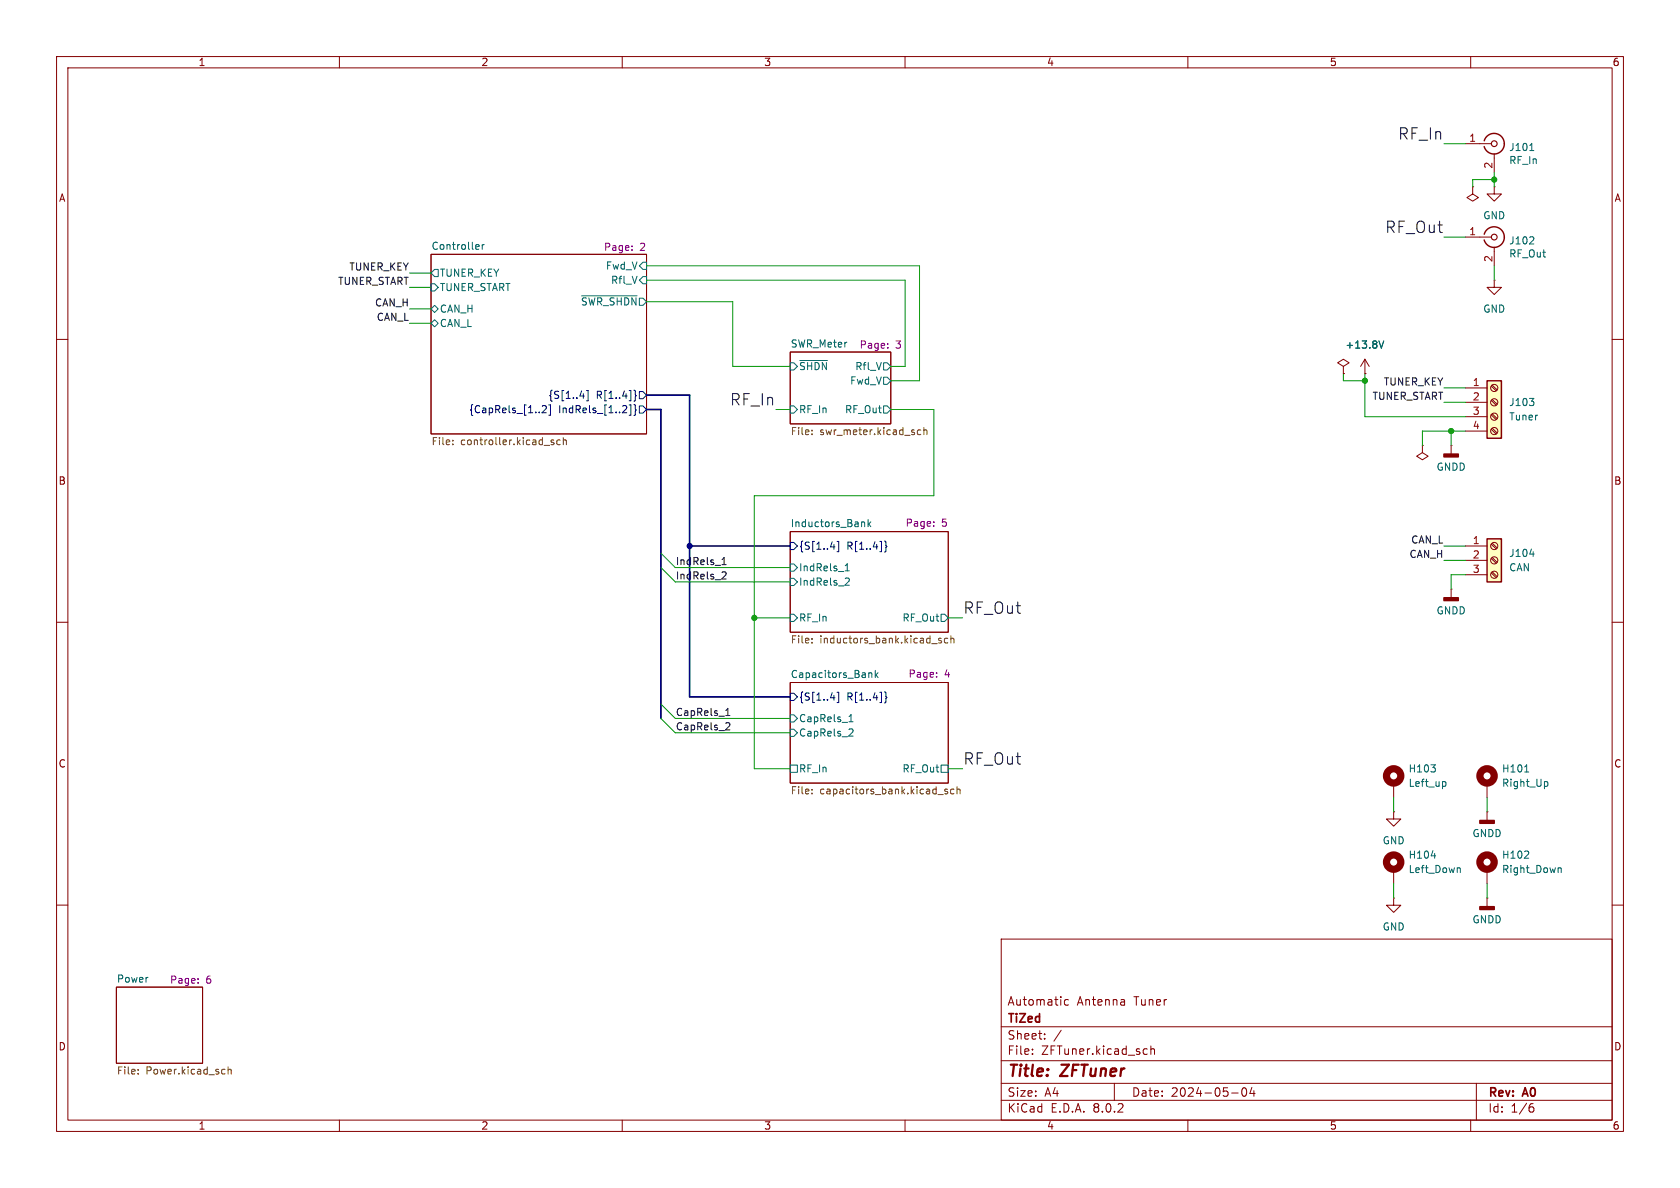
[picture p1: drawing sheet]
<svg xmlns="http://www.w3.org/2000/svg" width="297mm" height="210mm" viewBox="0 0 297 210" stroke-linecap="round" stroke-linejoin="round" font-family="sans-serif">
<g fill="none" stroke="#840000" stroke-width=".18">
<path d="M10 10h277v190h-277zM12 12h273v186h-273zM60 10v2M110 10v2M160 10v2M210 10v2M260 10v2M260.3 33v1.3l1.1 .6-1.1 .7-1-.7 1-.6M260.3 33h.1M10 60h2M76.2 45h38.1v31.7h-38.1zM285 60h2"/>
<path d="M139.7 62.2h17.8v12.7h-17.8zM139.7 94h27.9v17.8h-27.9zM10 110h2M285 110h2M139.7 120.7h27.9v17.7h-27.9zM10 160h2M246.4 153.7v2.5M262.9 143.5h.1M262.9 143.5v1.5M285 160h2M20.6 174.5h15.2v13.5h-15.2zM177 166h108v32h-108z"/>
<path d="M188.9 176.8l-.4-.1-.3 .3v.4l.1 .2h.6M60 198v2M110 198v2M160 198v2M177 194.5h108M177 191.5h108M177 187.5h108M177 181.5h108M182.5 186.3v.1M182.5 185.5v.1M184.7 183.6v.1M184.7 182.8v.1"/>
<path d="M187.6 182.1l-1.3 2M197 191.5v3M202.4 185.4l.4 .1M202.8 186.3l-.4 .1M203.5 185.5l.2-.1 .3 .1 .1 .9M203.5 184.9v1.5M210 198v2M217.7 193.2h1.2M219.7 192.4l.2-.1a.81 .81 0 0 1 .6 .6 .81 .81 0 0 1-.3 .8l-.2 .1a.81 .81 0 0 1-.3-1.4zM221.3 192.2l-.3 1.1h.9M221.7 192.8v1M260 198v2"/>
<path d="M261 191.5v6.5M270.6 195.7h.3l.3 .3-.1 .5-.5 .1M271 195.1l-.4 .1"/>
</g>
<g fill="none" stroke="#006464" stroke-width=".18">
<path d="M76.2 50.2h.6l.7 .6-.7 .6h-.6zM76.2 57.2l.6-.7 .7 .7-.7 .6zM76.8 47.6h.7v1.3h-.7l-.6-.6zM76.8 54l.7 .6-.7 .6-.6-.6zM84.3 43.2l.3 .1 .1 .2-.6 .2M84.6 44l-.3 .1M85.3 43.2v.9M85.6 43.2l-.3 .3M102.8 52.3h9.8M113.7 46.4h.6v1.2h-.6l-.7-.6zM113.7 48.9h.6v1.3h-.6l-.7-.7zM139.7 71.8h.6l.7 .6-.7 .6h-.6z"/>
<path d="M139.7 64.1h.6l.7 .7-.7 .6h-.6zM141.4 63.7h4.9M156.2 66.7h.6l.7 .6-.7 .6h-.6zM156.2 64.1h.6l.7 .7-.7 .6h-.6zM156.2 71.8h.6l.7 .6-.7 .6h-.6zM139.7 99.7h.6l.7 .6-.7 .7h-.6zM152.5 92.3l.4 .1v.7M153.5 91.8v1.3M153.6 92.6l.4 .5M154 92.3l-.5 .4M139.7 108.6h.6l.7 .6-.7 .7h-.6zM139.7 102.2h.6l.7 .7-.7 .6h-.6z"/>
<path d="M149.4 100.9h.8M149.4 100l.4-.4v1.3M149.6 102.2h.4l.2 .3-.8 .9h.8M153.8 118.9l.3 .2v.7M154.7 118.5v1.3M154.9 119.3l.3 .5M155.2 118.9l-.5 .5M166.4 108.6h.6l.6 .6-.6 .7h-.6zM139.7 135.3h1.3v1.2h-1.3zM139.7 128.9h.6l.7 .6-.7 .7h-.6zM139.7 126.4h.6l.7 .6-.7 .6h-.6zM150.1 127.6h.7"/>
<path d="M150.1 126.7l.4-.4v1.3M150.3 128.8l.4 .1 .1 .3-.8 .9h.8M166.4 135.3h1.2v1.2h-1.2zM253 151.3h.8M257.8 153.4l.4 .2v.6"/>
</g>
<g fill="none" stroke="#000084" stroke-width=".18">
<path d="M95.9 71.8l.5-.1 .2 .4-.8 .9h.8M97.3 71.6v1.8h-.3M102.5 70h.8M103.1 69.6v.8M103.7 69h.3v1.9h-.3M110 73h.8M110.7 71.8v.4M111.5 71.6v1.8h-.3M112.1 71.5l.2 .2v.6l.2 .2-.2 .2v.6l-.2 .2M112.1 69l.2 .2v.6l.2 .1-.2 .2v.6l-.2 .2M113 71.8h.7l.6 .6-.6 .6h-.7zM113 69.2h.7l.6 .7-.6 .6h-.7z"/>
<path d="M139.7 95.9h.6l.7 .6-.7 .7h-.6zM146.8 96.7h.8M147.4 96.3v.8M148 95.7h.3v1.8h-.3M156.4 95.6l.2 .2v.6l.2 .2-.2 .2v.6l-.2 .2M139.7 122.6h.6l.7 .6-.7 .6h-.6zM146.8 123.3h.8M147.4 122.9v.9M148 122.4h.3v1.8h-.3M156.4 122.3l.2 .2v.6l.2 .2-.2 .2v.6l-.2 .2"/>
</g>
<g fill="none" stroke="#725600" stroke-width=".18">
<path d="M80 78.5v.1M80 77.8v.1M97.5 78.1l.5 .3-.1 .2h-.4M97.5 77.8h.4M99 77.8h-.3l-.3 .2 .2 .6h.4M99.6 77.9l.2-.1h.3v.8M99.6 77.3v1.3M143.5 76.7v.1M143.5 76.1v.1M162.8 76.1l-.4-.1-.2 .2 .1 .6h.5M163.3 76.1l.2-.1 .3 .1 .1 .7M163.3 75.6v1.2"/>
<path d="M143.5 112.9v.1M143.5 113.5v.2M166.4 112.9l-.3-.1-.2 .2 .1 .2 .4 .1v.3h-.5M167.6 112.9l-.4-.1-.2 .3 .1 .5h.5M168.1 112.9l.2-.1 .3 .1v.8M168.1 112.4v1.3M143.5 139.6v.1M167.5 139.6l-.3-.1-.2 .2 .1 .2 .4 .1v.3h-.5M168.6 139.6l-.3-.1-.3 .2 .2 .6h.4M169.2 139.6l.2-.1 .3 .1v.7M169.2 139.1v1.2M143.5 140.2v.1"/>
<path d="M165.8 140.5h1M24.4 189.7v.2M24.4 189.1v.1M39.7 189l.1 .1M39.8 189.8l-.1 .1M40.3 188.6v1.3M40.3 189.1l.2-.1 .3 .1 .1 .8"/>
</g>
<path d="M111.7 44.1v.2M111.7 43.5v.1M156.9 61.4v.1M156.9 60.8v.1M165.1 92.9v.1M165.1 92.2v.2M165.6 119.6v.1M165.6 118.9v.1M35 173.7v.1M35 173v.1" fill="none" stroke="#840084" stroke-width=".18"/>
<path d="M261.6 145h2.6v.5h-2.6z" fill="#840000" stroke="#840000" stroke-width=".25"/>
<circle cx="246.4" cy="152.4" r="1.27" fill="none" stroke="#840000" stroke-width="1.3"/>
<path d="M262.9 67.3h2.5v10.2h-2.5z" fill="#ffffc2"/>
<path d="M262.4 24.9a1.82 1.82 0 0 1 2.8-1 1.82 1.82 0 0 1 0 3 1.82 1.82 0 0 1-2.8-1M262.4 41.4a1.82 1.82 0 0 1 2.8-.9 1.82 1.82 0 0 1 0 2.9 1.82 1.82 0 0 1-2.8-1M262.9 67.3h2.5v10.2h-2.5z" fill="none" stroke="#840000" stroke-width=".25"/>
<g fill="none" stroke="#840000" stroke-width=".18">
<path d="M259.1 25.4h4.6M264.2 33v1.3h1.2l-1.2 1.3-1.3-1.3h1.3M264.2 33h.1M264.2 27.2v3.3M259.1 41.9h4.6M264.2 49.5v1.3h1.2l-1.2 1.3-1.3-1.3h1.3M264.2 49.5h.1M264.2 43.7v3.3M259.1 68.6h3.8M259.1 71.1h3.8M259.1 73.7h3.8M259.1 76.2h3.8"/>
<path d="M263.6 75.9l.9 .8M263.6 73.3l.9 .9M263.6 70.8l.9 .8M263.6 68.2l.9 .9M263.8 75.7l.9 .8M263.8 73.2l.9 .8M263.8 70.6l.9 .9M263.8 68.1l.9 .8M256.5 104.1h.1M256.5 104.1v1.6M246.4 138.4v2.6M246.4 143.5v1.3h1.2l-1.2 1.3-1.3-1.3h1.3"/>
<path d="M246.4 143.5h.1M246.4 158.8v1.2h1.2l-1.2 1.3-1.3-1.3h1.3M246.4 158.8h.1M262.9 158.8h.1M262.9 158.8v1.5"/>
<circle cx="264.2" cy="68.6" r=".63"/>
<circle cx="264.2" cy="76.2" r=".63"/>
<circle cx="264.2" cy="73.7" r=".63"/>
<circle cx="264.2" cy="71.1" r=".63"/>
</g>
<path d="M270.4 26.6h.8M271 41.9l.2 .2-.1 .3-.7 .7h.8M270.4 70.4h.8l-.5 .5M271 71l.2 .2-.2 .4M253 135.2h.7l-.4 .5M253.7 135.8v.5M255.1 138.2h.3l.2 .2v.5l-.5 .1" fill="none" stroke="#006464" stroke-width=".18"/>
<circle cx="246.4" cy="137.2" r="1.27" fill="none" stroke="#840000" stroke-width="1.3"/>
<g fill="none" stroke="#840000" stroke-width=".2">
<circle cx="264.2" cy="25.4" r=".51"/>
<circle cx="264.2" cy="41.9" r=".51"/>
</g>
<g fill="#840000" stroke="#840000" stroke-width=".25">
<path d="M255.3 105.7h2.5v.5h-2.5z"/>
<path d="M261.6 160.3h2.6v.5h-2.6z"/>
</g>
<path d="M262.9 95.3h2.5v7.6h-2.5z" fill="#ffffc2"/>
<path d="M262.9 95.3h2.5v7.6h-2.5z" fill="none" stroke="#840000" stroke-width=".25"/>
<g fill="none" stroke="#840000" stroke-width=".18">
<path d="M237.5 64.8l1-.7-1-.6-1 .6 1 .7v1.2M237.5 66h.1M241.3 66h.1M241.3 63.5l-.8 1.3M241.3 63.5v2.5M241.3 63.5l.8 1.3M251.5 78.7v1.3l1 .6-1 .7-1.1-.7 1.1-.6M251.5 78.7h.1M256.5 78.7h.1M256.5 78.7v1.6M259.1 96.5h3.8M259.1 99.1h3.8"/>
<path d="M263.6 98.7l.9 .9M263.6 96.2l.9 .8M263.8 98.6l.9 .8M263.8 96l.9 .9M259.1 101.6h3.8M263.6 101.3l.9 .8M263.8 101.1l.9 .8M262.9 138.4v2.6M262.9 153.7v2.5"/>
<circle cx="264.2" cy="99.1" r=".63"/>
<circle cx="264.2" cy="96.5" r=".63"/>
<circle cx="264.2" cy="101.6" r=".63"/>
</g>
<path d="M243.8 60.3l.4 1.2 .4-1.2M270.4 97.9h.8M269.5 136.5h.8M273.2 138.2h.3l.1 .2v.5l-.4 .1M269.5 151.7h.8M270.2 150.6v.4M275.5 153.5h.4l.1 .7" fill="none" stroke="#006464" stroke-width=".18"/>
<path d="M255.3 80.3h2.5v.5h-2.5z" fill="#840000" stroke="#840000" stroke-width=".25"/>
<g fill="none" stroke="#840000" stroke-width="1.3">
<circle cx="262.9" cy="137.2" r="1.27"/>
<circle cx="262.9" cy="152.4" r="1.27"/>
</g>
<path d="M127.6 99.8h.8M127.6 98.9l.4-.4v1.3M127.8 101.1h.4l.2 .4-.8 .9h.8M128.3 126.5h.7M128.3 125.6l.4-.4v1.3M128.5 127.8h.4l.1 .3-.8 .9h.8" fill="none" stroke="#0f0f0f" stroke-width=".18"/>
<path d="M114.3 69.9h7.6v53.3h17.8M114.3 72.4h2.5v54.6M121.9 96.5h17.8" fill="none" stroke="#000084" stroke-width=".3"/>
<g fill="none" stroke="#009600" stroke-width=".18">
<path d="M255.3 25.4h3.8M264.2 30.5v2.5M264.2 31.8h-3.9v1.2M72.4 48.3h3.8M72.4 50.8h3.8M72.4 54.6h3.8M72.4 57.2h3.8M114.3 47h48.3v20.3h-5.1M114.3 53.3h15.2v11.5h10.2M114.3 49.5h45.7v15.3h-2.5M255.3 41.9h3.8M264.2 47v2.5"/>
<path d="M137.2 72.4h2.5M157.5 72.4h7.6v15.2h-31.8v48.3h6.4M237.5 66v1.3h3.8M241.3 66v7.7h17.8M255.3 68.6h3.8M255.3 71.1h3.8M256.5 76.2v2.5M259.1 76.2h-7.6v2.5M116.8 97.8l2.6 2.5h20.3M255.3 99.1h3.8M255.3 96.5h3.8M116.8 100.3l2.6 2.6h20.3"/>
<path d="M133.3 109.2h6.4M167.6 109.2h2.6M259.1 101.6h-2.6v2.5M116.8 124.5l2.6 2.5h20.3M116.8 127l2.6 2.5h20.3M167.6 135.9h2.6M246.4 141v2.5M246.4 156.2v2.6M262.9 141v2.5M262.9 156.2v2.6"/>
</g>
<circle cx="121.9" cy="96.5" r=".46" fill="#000084" stroke="#000084" stroke-width=".18"/>
<g fill="#009600" stroke="#009600" stroke-width=".18">
<circle cx="133.3" cy="109.2" r=".46"/>
<circle cx="256.5" cy="76.2" r=".46"/>
<circle cx="264.2" cy="31.8" r=".46"/>
<circle cx="241.3" cy="67.3" r=".46"/>
</g>
<g font-size="2.8" fill="#0f0f0f">
<text x="247.2" y="24.8">RF_In</text>
<text x="244.9" y="41.4">RF_Out</text>
<text x="129.1" y="71.8">RF_In</text>
<text x="170.2" y="108.7">RF_Out</text>
<text x="170.2" y="135.3">RF_Out</text>
</g>
<g font-size="2.8" fill="#840000">
<text x="178" y="190.9">Title:</text>
<text x="187.7" y="190.9">ZFTuner</text>
</g>
<g font-size="2.1" fill="#840000">
<text x="178" y="178">Automatic</text>
<text x="190.4" y="178">Antenna</text>
<text x="200.5" y="178">Tuner</text>
<text x="178" y="184">Sheet:</text>
<text x="178" y="181.2">TiZed</text>
<text x="178" y="186.7">File:</text>
<text x="184.1" y="186.7">ZFTuner.kicad_sch</text>
<text x="178" y="196.9">KiCad</text>
<text x="178" y="194.1">Size:</text>
<text x="184.7" y="194.1">A4</text>
<text x="185.7" y="196.9">E.D.A.</text>
<text x="193.3" y="196.9">8.0.2</text>
<text x="200" y="194.1">Date:</text>
<text x="207" y="194.1">2024-05-04</text>
<text x="263" y="194.3">Rev:</text>
<text x="263" y="196.9">Id:</text>
<text x="267.1" y="196.9">1/6</text>
<text x="269.4" y="194.3">A0</text>
</g>
<g font-size="1.8" fill="#840000">
<text x="35" y="11.9">1</text>
<text x="85" y="11.9">2</text>
<text x="135" y="11.9">3</text>
<text x="185" y="11.9">4</text>
<text x="235" y="11.9">5</text>
<text x="285" y="11.9">6</text>
<text x="10.3" y="35.9">A</text>
<text x="285.3" y="35.9">A</text>
<text x="10.3" y="85.9">B</text>
<text x="285.3" y="85.9">B</text>
<text x="10.3" y="135.9">C</text>
<text x="285.3" y="135.9">C</text>
<text x="10.3" y="185.9">D</text>
<text x="285.3" y="185.9">D</text>
<text x="35" y="199.9">1</text>
<text x="85" y="199.9">2</text>
<text x="135" y="199.9">3</text>
<text x="185" y="199.9">4</text>
<text x="235" y="199.9">5</text>
<text x="285" y="199.9">6</text>
</g>
<g font-size="1.8" fill="#a90000">
<text x="259.6" y="25.1">1</text>
<text x="263.9" y="29.9" transform="rotate(-90 263.9 29.9)">2</text>
<text x="259.6" y="41.7">1</text>
<text x="263.9" y="46.4" transform="rotate(-90 263.9 46.4)">2</text>
<text x="260.3" y="68.3">1</text>
<text x="260.3" y="70.9">2</text>
<text x="260.3" y="73.4">3</text>
<text x="260.3" y="75.9">4</text>
<text x="260.3" y="96.3">1</text>
<text x="260.3" y="98.8">2</text>
<text x="260.3" y="101.3">3</text>
</g>
<g font-size="1.8" fill="#006464">
<text x="266.7" y="26.9">J101</text>
<text x="266.7" y="29.2">RF_In</text>
<text x="262.1" y="39">GND</text>
<text x="76.2" y="44.2">Controller</text>
<text x="107" y="47.9">Fwd_V</text>
<text x="266.7" y="43.4">J102</text>
<text x="266.7" y="45.7">RF_Out</text>
<text x="77.7" y="49.1">TUNER_KEY</text>
<text x="77.7" y="51.7">TUNER_START</text>
<text x="107.9" y="50.4">Rfl_V</text>
<text x="77.7" y="55.5">CAN_H</text>
<text x="77.7" y="58">CAN_L</text>
<text x="102.6" y="54.2">~{SWR_SHDN}</text>
<text x="262.1" y="55.5">GND</text>
<text x="139.7" y="61.5">SWR_Meter</text>
<text x="141.2" y="65.6">~{SHDN}</text>
<text x="151.1" y="65.6">Rfl_V</text>
<text x="237.8" y="61.8">+13.8V</text>
<text x="150.2" y="68.2">Fwd_V</text>
<text x="266.7" y="72">J103</text>
<text x="141.2" y="73.3">RF_In</text>
<text x="149.3" y="73.3">RF_Out</text>
<text x="266.7" y="74.5">Tuner</text>
<text x="253.9" y="83.4">GNDD</text>
<text x="139.7" y="93.3">Inductors_Bank</text>
<text x="141.2" y="101.2">IndRels_1</text>
<text x="266.7" y="98.7">J104</text>
<text x="266.7" y="101.2">CAN</text>
<text x="141.2" y="103.7">IndRels_2</text>
<text x="141.2" y="110.1">RF_In</text>
<text x="159.4" y="110.1">RF_Out</text>
<text x="253.9" y="108.8">GNDD</text>
<text x="139.7" y="119.9">Capacitors_Bank</text>
<text x="141.2" y="130.4">CapRels_2</text>
<text x="141.2" y="127.9">CapRels_1</text>
<text x="141.2" y="136.8">RF_In</text>
<text x="159.4" y="136.8">RF_Out</text>
<text x="248.9" y="136.8">H103</text>
<text x="265.4" y="136.8">H101</text>
<text x="248.9" y="139.3">Left_up</text>
<text x="265.4" y="139.3">Right_Up</text>
<text x="244.3" y="149.5">GND</text>
<text x="260.2" y="148.2">GNDD</text>
<text x="248.9" y="152">H104</text>
<text x="248.9" y="154.5">Left_Down</text>
<text x="265.4" y="152">H102</text>
<text x="265.4" y="154.5">Right_Down</text>
<text x="244.3" y="164.7">GND</text>
<text x="260.2" y="163.4">GNDD</text>
<text x="20.6" y="173.8">Power</text>
</g>
<g font-size="1.8" fill="#0f0f0f">
<text x="61.7" y="47.9">TUNER_KEY</text>
<text x="59.7" y="50.5">TUNER_START</text>
<text x="66.2" y="54.3">CAN_H</text>
<text x="66.5" y="56.8">CAN_L</text>
<text x="242.5" y="70.8">TUNER_START</text>
<text x="244.5" y="68.2">TUNER_KEY</text>
<text x="119.4" y="100">IndRels_1</text>
<text x="249.1" y="98.7">CAN_H</text>
<text x="249.4" y="96.2">CAN_L</text>
<text x="119.4" y="102.5">IndRels_2</text>
<text x="119.4" y="129.2">CapRels_2</text>
<text x="119.4" y="126.7">CapRels_1</text>
</g>
<g font-size="1.8" fill="#840084">
<text x="106.7" y="44.6">Page:</text>
<text x="113.1" y="44.6">2</text>
<text x="151.9" y="61.8">Page:</text>
<text x="158.3" y="61.8">3</text>
<text x="160" y="93.3">Page:</text>
<text x="166.4" y="93.3">5</text>
<text x="160.5" y="120">Page:</text>
<text x="166.9" y="120">4</text>
<text x="30" y="174.1">Page:</text>
<text x="36.4" y="174.1">6</text>
</g>
<g font-size="1.8" fill="#000084">
<text x="96.9" y="70.7">{S[1..4]</text>
<text x="105.4" y="70.7">R[1..4]}</text>
<text x="82.8" y="73.3">{CapRels_[1..2]</text>
<text x="98.7" y="73.3">IndRels_[1..2]}</text>
<text x="141.2" y="97.4">{S[1..4]</text>
<text x="149.7" y="97.4">R[1..4]}</text>
<text x="141.2" y="124.1">{S[1..4]</text>
<text x="149.7" y="124.1">R[1..4]}</text>
</g>
<g font-size="1.8" fill="#725600">
<text x="139.7" y="77.2">File:</text>
<text x="144.9" y="77.2">swr_meter.kicad_sch</text>
<text x="76.2" y="79">File:</text>
<text x="81.4" y="79">controller.kicad_sch</text>
<text x="139.7" y="114.1">File:</text>
<text x="144.9" y="114.1">inductors_bank.kicad_sch</text>
<text x="139.7" y="140.7">File:</text>
<text x="144.9" y="140.7">capacitors_bank.kicad_sch</text>
<text x="20.6" y="190.3">File:</text>
<text x="25.8" y="190.3">Power.kicad_sch</text>
</g>
</svg>
